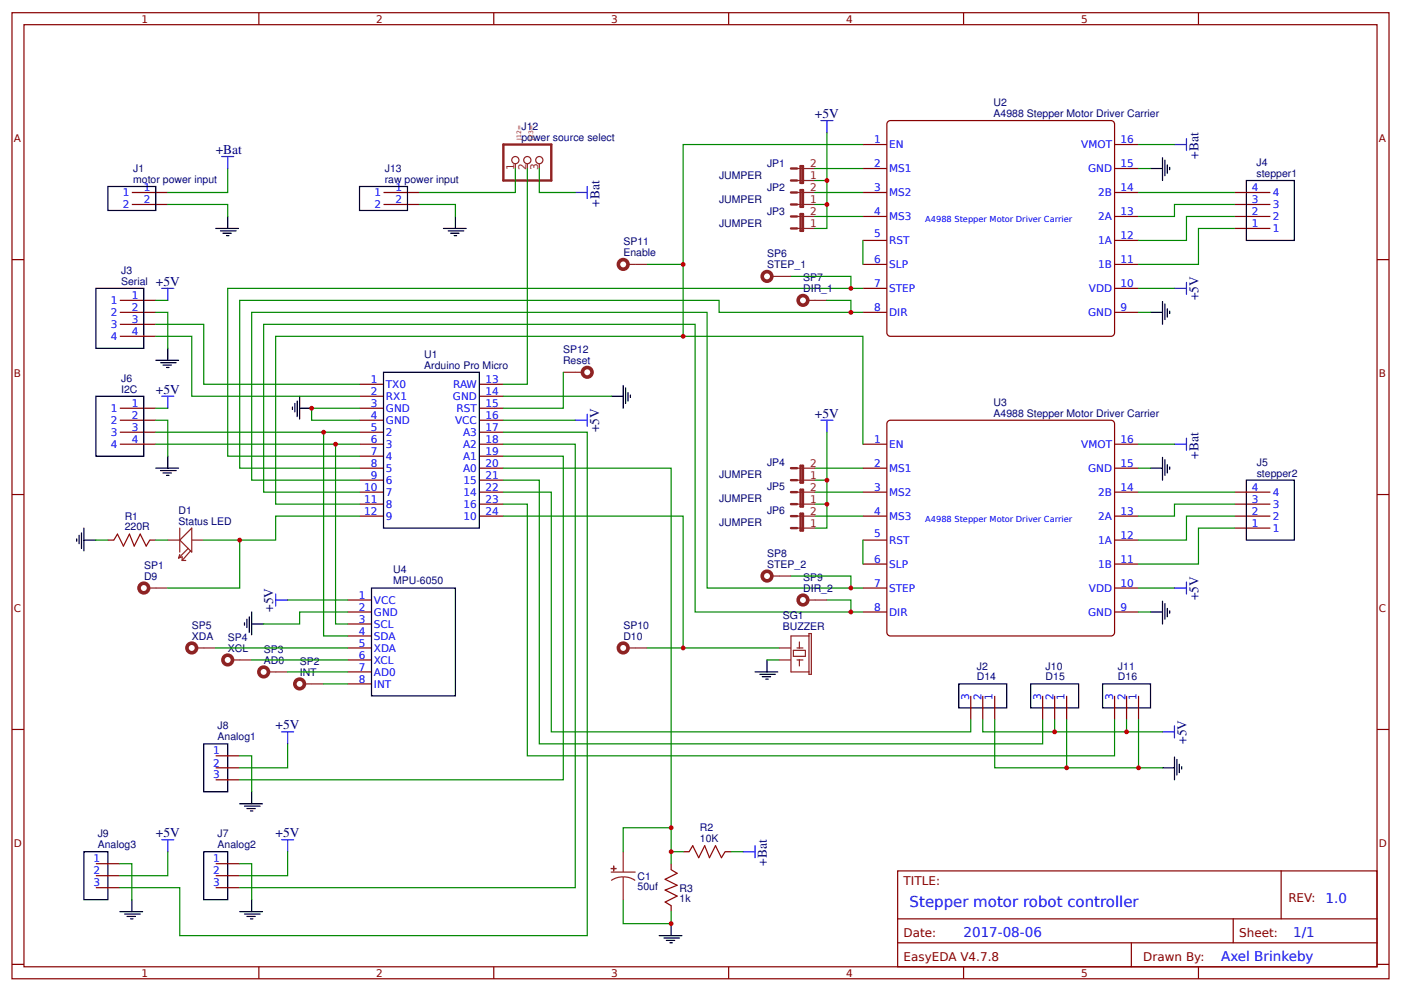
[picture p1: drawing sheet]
<svg xmlns="http://www.w3.org/2000/svg" width="312mm" height="221mm" viewBox="0 0 312 221" stroke-linecap="round" stroke-linejoin="round" font-family="sans-serif">
<g fill="none" stroke="#800" stroke-width=".27">
<path d="M2.7 2.8h306.4v215h-306.4zM5.3 5.5h301.1v209.6h-301.1zM57.6 2.8v2.7M109.9 2.8v2.7M162.2 2.8v2.7M214.4 2.8v2.7M266.7 2.8v2.7M2.7 57.8h2.6M306.4 57.8h2.7M2.7 110h2.6M306.4 110h2.7M2.7 162.3h2.6"/>
<path d="M306.4 162.3h2.7M199.8 193.8h106.6v21.3h-106.6zM285.1 193.8v10.7M2.7 214.6h2.6M57.6 215.1v2.7M109.9 215.1v2.7M162.2 215.1v2.7M199.8 204.5h106.6M199.8 209.8h106.6M214.4 215.1v2.7M251.8 209.8v5.3M266.7 215.1v2.7"/>
<path d="M274.4 204.5v5.3M306.4 214.6h2.7"/>
</g>
<path d="M197.6 27.1l.6-.3h49a.8 .8 0 0 1 .8 .8v46.4a.8 .8 0 0 1-.8 .8h-49a.8 .8 0 0 1-.8-.8v-46.4z" fill="#fff" stroke="#800" stroke-width=".27"/>
<g fill="none" stroke="#800" stroke-width=".27">
<path d="M192 32.2h5.4M192 37.5h5.4M248 32.2h5.4M248 37.5h5.4M192 42.8h5.4M192 48.2h5.4M192 53.5h5.4M192 58.8h5.4M248 42.8h5.4M248 48.2h5.4M248 53.5h5.4M248 58.8h5.4"/>
<path d="M192 64.2h5.4M192 69.5h5.4M248 64.2h5.4M248 69.5h5.4"/>
</g>
<path d="M197.6 93.7l.6-.2h49a.8 .8 0 0 1 .8 .8v46.4a.8 .8 0 0 1-.8 .8h-49a.8 .8 0 0 1-.8-.8v-46.4z" fill="#fff" stroke="#800" stroke-width=".27"/>
<g fill="none" stroke="#800" stroke-width=".27">
<path d="M29.3 42.8h8M29.3 45.5h8M26.7 66.8h8M26.7 69.5h8M26.7 72.2h8M26.7 74.8h8M192 98.8h5.4M248 98.8h5.4M192 104.2h5.4M192 109.5h5.4M192 114.8h5.4M248 104.2h5.4"/>
<path d="M248 109.5h5.4M248 114.8h5.4M77.3 136.2h5.4M77.3 133.5h5.4M77.3 138.8h5.4M192 120.2h5.4M192 125.5h5.4M192 130.8h5.4M192 136.2h5.4M248 120.2h5.4M248 125.5h5.4M248 130.8h5.4"/>
<path d="M248 136.2h5.4M77.3 141.5h5.4M77.3 144.2h5.4M77.3 146.8h5.4M77.3 149.5h5.4M77.3 152.2h5.4M216 154.8v5.4M218.7 154.8v5.4M221.4 154.8v5.4"/>
</g>
<g fill="none" stroke="#000" stroke-width=".27">
<path d="M256 37.5h2.7M258.7 35.1v5.1M259.2 35.6v3.5M259.8 36.7v1.9M260.3 37.2v.6M24 41.5h10.7v5.3h-10.7zM48 50.8h5.1M49.1 51.4h3.4M49.6 51.9h1.9M50.4 52.4h.5M50.7 48.2v2.6M21.3 64.2h10.7v13.3h-10.7z"/>
<path d="M256 69.5h2.7M258.7 67.1v5.1M259.2 67.6v3.5M259.8 68.7v1.9M260.3 69.2v.6M65.1 90.6v.5M65.6 89.8v1.8M66.1 89.2v3.5M66.7 90.8h2.6M66.7 88.2v5M136 88.2h2.7M138.7 85.8v5"/>
<path d="M139.2 86.3v3.5M139.8 87.4v1.8M140.3 87.9v.5M256 104.2h2.7M258.7 101.8v5M259.2 102.3v3.5M259.8 103.4v1.8M260.3 103.9v.5M82.7 130.8h18.6v24h-18.6zM256 136.2h2.7M258.7 133.8v5M259.2 134.3v3.5"/>
<path d="M259.8 135.4v1.8M260.3 135.9v.5M213.4 152.2h10.6v5.3h-10.6z"/>
</g>
<path d="M40 117.5v5.3M37.3 120.2h2.7M39.7 124.2l.8-.3v.8M40 120.2l2.7-2.7v5.3zM40 123.4l-.3 .8M40.5 124.7h.8M41.9 122l-2.2 2.2M42.4 122.6l-1.9 2.1M42.7 120.2h2.6" fill="none" stroke="#8d2323" stroke-width=".27"/>
<path d="M50.7 37.5v5.3h-13.4M253.4 37.5h2.6M253.4 32.2h8M37.3 45.5h13.4v2.7M253.4 69.5h2.6M253.4 64.2h8M80 90.8h-10.7v2.7h10.7M112 93.5h16M253.4 98.8h8M253.4 104.2h2.6M253.4 136.2h2.6M253.4 130.8h8" fill="none" stroke="#080" stroke-width=".27"/>
<path d="M49.3 34.8h2.7M50.7 34.8v2.7M261.4 32.2h2.6M264 30.8v2.7M261.4 64.2h2.6M264 62.8v2.7M128 93.5h2.7M130.7 92.2v2.6M261.4 98.8h2.6M264 97.5v2.7M261.4 130.8h2.6M264 129.5v2.7" fill="none" stroke="#00f" stroke-width=".27"/>
<circle cx="69.3" cy="90.8" r=".53" fill="#c00"/>
<path d="M274.7 50.8h8M274.7 48.2h8M274.7 45.5h8M274.7 42.8h8M26.7 90.8h8M26.7 93.5h8M26.7 96.2h8M26.7 98.8h8M274.7 117.5h8M274.7 114.8h8M274.7 112.2h8M274.7 109.5h8" fill="none" stroke="#800" stroke-width=".27"/>
<g fill="none" stroke="#000" stroke-width=".27">
<path d="M277.4 40.2h10.6v13.3h-10.6zM21.3 88.2h10.7v13.3h-10.7zM34.7 104.2h5M35.7 104.7h3.5M36.3 105.2h1.8M37.1 105.8h.5M37.3 101.5v2.7M277.4 106.8h10.6v13.4h-10.6zM54.4 138.6v.5M54.9 137.8v1.8M55.5 137.2v3.5M56 138.8h2.7"/>
<path d="M56 136.2v5"/>
</g>
<g fill="none" stroke="#080" stroke-width=".27">
<path d="M253.4 42.8h21.3M274.7 45.5h-13.3v2.7h-8M274.7 48.2h-10.7v5.3h-10.6M274.7 50.8h-8v8h-13.3M34.7 96.2h37.3M34.7 98.8h40M80 96.2h-8v45.3h5.3M80 98.8h-5.3v40h2.6M253.4 109.5h21.3M274.7 112.2h-13.3v2.6h-8M274.7 114.8h-10.7v5.4h-10.6M274.7 117.5h-8v8h-13.3"/>
<path d="M64 133.5h13.3M77.3 136.2h-10.6v2.6h-8"/>
</g>
<path d="M36 88.2h2.7M37.3 88.2v2.6M61.3 133.5h2.7M61.3 132.2v2.6" fill="none" stroke="#00f" stroke-width=".27"/>
<g fill="#c00">
<circle cx="72" cy="96.2" r=".53"/>
<circle cx="74.7" cy="98.8" r=".53"/>
</g>
<path d="M37.3 77.5v2.7M34.7 80.2h5M35.7 80.7h3.5M36.3 81.2h1.8M37.1 81.8h.5M85.3 82.8h21.4v34.7h-21.4z" fill="none" stroke="#000" stroke-width=".27"/>
<path d="M182.7 26.8h2.7M184 26.8v2.7M36 64.2h2.7M37.3 64.2v2.6M182.7 93.5h2.7M184 93.5v2.7" fill="none" stroke="#00f" stroke-width=".27"/>
<path d="M34.7 69.5h2.6v8M34.7 74.8h8v13.4h37.3M34.7 72.2h10.6v13.3h34.7M34.7 66.8h2.6M34.7 93.5h2.6v8M34.7 90.8h2.6M184 96.2v10.6h-2.6M181.4 104.2h10.6M181.4 109.5h10.6M184 106.8v5.4h-2.6" fill="none" stroke="#080" stroke-width=".27"/>
<g fill="none" stroke="#800" stroke-width=".27">
<path d="M80 85.5h5.3M80 88.2h5.3M80 90.8h5.3M80 93.5h5.3M80 96.2h5.3M80 98.8h5.3M106.7 85.5h5.3M106.7 88.2h5.3M106.7 90.8h5.3M106.7 93.5h5.3M106.7 96.2h5.3M106.7 98.8h5.3"/>
<path d="M80 101.5h5.3M80 104.2h5.3M80 106.8h5.3M80 109.5h5.3M80 112.2h5.3M80 114.8h5.3M106.7 101.5h5.3M106.7 104.2h5.3M106.7 106.8h5.3M106.7 109.5h5.3M106.7 112.2h5.3M106.7 114.8h5.3"/>
</g>
<path d="M177.4 37.5h4M177.4 40.2h4M177.4 45.5h4M177.4 42.8h4M177.4 50.8h4M177.4 48.2h4M177.4 106.8h4M177.4 104.2h4M177.4 112.2h4M177.4 109.5h4M177.4 117.5h4M177.4 114.8h4" fill="none" stroke="#8d2323" stroke-width=".27"/>
<g fill="none" stroke="#8d2323" stroke-width=".53">
<path d="M176 37.5h1.4M178.2 37h.5v3.7h-.5zM176 40.2h1.4M176 45.5h1.4M176 42.8h1.4M176 50.8h1.4M176 48.2h1.4M178.2 42.3h.5v3.7h-.5zM178.2 47.6h.5v3.8h-.5zM176 106.8h1.4M176 104.2h1.4M176 112.2h1.4"/>
<path d="M176 109.5h1.4M176 117.5h1.4M176 114.8h1.4M178.2 103.6h.5v3.8h-.5zM178.2 109h.5v3.7h-.5zM178.2 114.3h.5v3.7h-.5z"/>
</g>
<circle cx="184" cy="106.8" r=".53" fill="#c00"/>
<path d="M184 112.2v5.3h-2.6" fill="none" stroke="#080" stroke-width=".27"/>
<circle cx="184" cy="112.2" r=".53" fill="#c00"/>
<path d="M184 29.5v21.3h-2.6M181.4 45.5h2.6M181.4 114.8h10.6" fill="none" stroke="#080" stroke-width=".27"/>
<circle cx="184" cy="45.5" r=".53" fill="#c00"/>
<path d="M181.4 40.2h2.6" fill="none" stroke="#080" stroke-width=".27"/>
<circle cx="184" cy="40.2" r=".53" fill="#c00"/>
<path d="M181.4 37.5h10.6M192 32.2h-40v42.6M181.4 42.8h10.6M181.4 48.2h10.6M192 53.5v5.3M192 64.2h-141.3v37.3h29.3M192 69.5h-32v-2.7h-106.7v37.4h26.7M192 98.8v-24h-130.7v37.4h18.7M80 106.8h-24v-37.3h101.4v61.3h34.6M80 109.5h-21.3v-37.3h96v64h37.3M192 120.2v5.3" fill="none" stroke="#080" stroke-width=".27"/>
<circle cx="152" cy="74.8" r=".53" fill="#c00"/>
<path d="M25.3 120.2l.8-1.4 1.4 2.7 1.3-2.7 1.1 2.7 1.3-2.7 1.3 2.7 .8-1.3M149.4 193.5l1.3 .8-2.7 1.4 2.7 1.3-2.7 1.1 2.7 1.3-2.7 1.3 1.4 .8M153.4 189.5l.8-1.3 1.3 2.6 1.3-2.6 1.1 2.6 1.3-2.6 1.4 2.6 .8-1.3" fill="none" stroke="#a00000" stroke-width=".27"/>
<g fill="none" stroke="#800" stroke-width=".27">
<path d="M24 120.2h1.3M33.3 120.2h1.4M48 168.2h5.3M48 170.8h5.3M48 173.5h5.3M21.3 192.2h5.4M21.3 194.9h5.4M21.3 197.5h5.4M48 192.2h5.3M48 194.9h5.3M48 197.5h5.3M149.4 192.2v1.3"/>
<path d="M152 189.5h1.4M161.4 189.5h1.3M149.4 201.5v1.4"/>
</g>
<g fill="none" stroke="#000" stroke-width=".27">
<path d="M17.1 119.9v.5M17.6 119.1v1.9M18.1 118.6v3.4M18.7 117.5v5.1M18.7 120.2h2.6M168 149.5h5.1M169.1 150h3.5M169.6 150.6h1.9M170.4 151.1h.6M170.7 146.8v2.7M45.3 165.5h5.4v10.7h-5.4zM53.3 178.8h5.1"/>
<path d="M54.4 179.4h3.5M54.9 179.9h1.9M56 176.2v2.6M258.7 170.8h2.7M261.4 168.4v5.1M261.9 169v3.4M262.4 170v1.9M263 170.6v.5M18.7 189.5h5.3v10.7h-5.3zM45.3 189.5h5.4v10.7h-5.4zM55.7 180.4h.6M26.7 202.9h5"/>
<path d="M27.7 203.4h3.5M28.3 203.9h1.8M29.1 204.5h.5M29.3 200.2v2.7M53.3 202.9h5.1M54.4 203.4h3.5M54.9 203.9h1.9M55.7 204.5h.6M56 200.2v2.7M146.7 208.2h5.1M147.8 208.7h3.4M148.3 209.3h1.9"/>
<path d="M149.1 209.8h.5M149.4 205.5v2.7"/>
</g>
<path d="M112 98.8h16v98.7h-74.7M112 96.2h18.7v112h-90.7v-10.7h-13.3M80 114.8h-18.7v5.4h-16M112 114.8h40v29.4h21.4M112 104.2h37.4v85.3M112 101.5h13.3v72h-72M21.3 120.2h2.7M34.7 120.2h2.6M170.7 146.8h2.7M152 189.5h-2.6v2.7M162.7 189.5h2.7M138.7 200.2v5.3h10.7v-2.6" fill="none" stroke="#080" stroke-width=".27"/>
<path d="M173.4 144.2h2.6M173.4 146.8h2.6M176.6 144.7h2.6v1.3h-2.6zM177.4 144.2h1.3M177.4 146.8h1.3M177.9 142.8v1.4M177.9 146.8v1.4M180 141.5h-4v8h4M180 141h.6v9h-.6z" fill="none" stroke="#8d2323" stroke-width=".27"/>
<path d="M62.7 162.8h2.6M64 162.8v2.7M258.7 162.8h2.7M261.4 161.5v2.7M36 186.8h2.7M37.3 186.8v2.7M62.7 186.8h2.6M64 186.8v2.7M165.4 189.5h2.6M168 188.2v2.6" fill="none" stroke="#00f" stroke-width=".27"/>
<circle cx="149.4" cy="189.5" r=".53" fill="#c00"/>
<path d="M229.4 152.2h10.6v5.3h-10.6zM245.4 152.2h10.6v5.3h-10.6z" fill="none" stroke="#000" stroke-width=".27"/>
<path d="M232 154.8v5.4M234.7 154.8v5.4M237.4 154.8v5.4M248 154.8v5.4M250.7 154.8v5.4M253.4 154.8v5.4" fill="none" stroke="#800" stroke-width=".27"/>
<path d="M221.4 160.2v10.6h16M237.4 160.2v10.6h16" fill="none" stroke="#080" stroke-width=".27"/>
<circle cx="237.4" cy="170.8" r=".53" fill="#c00"/>
<path d="M218.7 160.2v2.6h16M234.7 160.2v2.6h16" fill="none" stroke="#080" stroke-width=".27"/>
<circle cx="234.7" cy="162.8" r=".53" fill="#c00"/>
<path d="M114.7 37.5v5.3h-21.4M117.3 37.5v48h-5.3M120 37.5v5.3h8M93.3 45.5h8v2.7M112 106.8h8v58.7h112v-5.3M112 112.2h5.3v56h130.7v-8M53.3 120.2v10.6h-16" fill="none" stroke="#080" stroke-width=".27"/>
<path d="M112 32.2h10.7v8h-10.7z" fill="none" stroke="#8d2323" stroke-width=".53"/>
<g fill="none" stroke="#8d2323" stroke-width=".27">
<path d="M114.7 36.4v1.1M117.3 36.4v1.1M120 36.4v1.1M33.3 130.8h4"/>
<circle cx="114.7" cy="35.6" r=".8"/>
<circle cx="117.3" cy="35.6" r=".8"/>
<circle cx="120" cy="35.6" r=".8"/>
</g>
<path d="M85.3 42.8h8M85.3 45.5h8" fill="none" stroke="#800" stroke-width=".27"/>
<path d="M80 41.5h10.7v5.3h-10.7zM98.7 50.8h5M99.7 51.4h3.5M100.3 51.9h1.8M101.1 52.4h.5M101.3 48.2v2.6" fill="none" stroke="#000" stroke-width=".27"/>
<path d="M128 42.8h2.7M130.7 41.5v2.7" fill="none" stroke="#00f" stroke-width=".27"/>
<circle cx="32" cy="130.8" r="1.07" fill="none" stroke="#8d2323" stroke-width=".8" stroke-linecap="butt"/>
<circle cx="53.3" cy="120.2" r=".53" fill="#c00"/>
<path d="M172 61.5h4M180 66.8h4M172 128.2h4M180 133.5h4M44 144.2h4M52 146.8h4M60 149.5h4M68 152.2h4" fill="none" stroke="#8d2323" stroke-width=".27"/>
<g fill="none" stroke="#8d2323" stroke-width=".8" stroke-linecap="butt">
<circle cx="170.7" cy="61.5" r="1.07"/>
<circle cx="178.7" cy="66.8" r="1.07"/>
<circle cx="170.7" cy="128.2" r="1.07"/>
<circle cx="178.7" cy="133.5" r="1.07"/>
<circle cx="42.7" cy="144.2" r="1.07"/>
<circle cx="50.7" cy="146.8" r="1.07"/>
<circle cx="58.7" cy="149.5" r="1.07"/>
<circle cx="66.7" cy="152.2" r="1.07"/>
</g>
<path d="M176 128.2h13.4v2.6M48 144.2h29.3M56 146.8h21.3M64 149.5h13.3M72 152.2h5.3" fill="none" stroke="#080" stroke-width=".27"/>
<circle cx="189.4" cy="130.8" r=".53" fill="#c00"/>
<path d="M184 133.5h5.4v2.7" fill="none" stroke="#080" stroke-width=".27"/>
<circle cx="189.4" cy="136.2" r=".53" fill="#c00"/>
<path d="M184 66.8h5.4v2.7" fill="none" stroke="#080" stroke-width=".27"/>
<circle cx="189.4" cy="69.5" r=".53" fill="#c00"/>
<path d="M176 61.5h13.4v2.7" fill="none" stroke="#080" stroke-width=".27"/>
<circle cx="189.4" cy="64.2" r=".53" fill="#c00"/>
<path d="M140 144.2h4" fill="none" stroke="#8d2323" stroke-width=".27"/>
<circle cx="138.7" cy="144.2" r="1.07" fill="none" stroke="#8d2323" stroke-width=".8" stroke-linecap="butt"/>
<path d="M144 144.2h8" fill="none" stroke="#080" stroke-width=".27"/>
<circle cx="152" cy="144.2" r=".53" fill="#c00"/>
<path d="M140 58.8h4" fill="none" stroke="#8d2323" stroke-width=".27"/>
<circle cx="138.7" cy="58.8" r="1.07" fill="none" stroke="#8d2323" stroke-width=".8" stroke-linecap="butt"/>
<path d="M144 58.8h8" fill="none" stroke="#080" stroke-width=".27"/>
<circle cx="152" cy="58.8" r=".53" fill="#c00"/>
<path d="M125.3 82.8h4M136 194.1h5.4M138.7 195.1l1.4 .2 1.3 .6M138.7 195.1l-1.4 .2-1.3 .6M138.7 189.5v4.6M138.7 195.1v5.1" fill="none" stroke="#8d2323" stroke-width=".27"/>
<circle cx="130.7" cy="82.8" r="1.07" fill="none" stroke="#8d2323" stroke-width=".8" stroke-linecap="butt"/>
<path d="M112 88.2h24M125.3 82.8v8h-13.3M149.4 184.2h-10.7v5.3" fill="none" stroke="#080" stroke-width=".27"/>
<g fill="#8d2323" stroke="#8d2323" stroke-width=".27">
<path d="M136 193.3h1.1z"/>
<path d="M136.5 192.7l.1 1.1z"/>
</g>
<g fill="#c00">
<circle cx="149.4" cy="184.2" r=".53"/>
<circle cx="149.4" cy="205.5" r=".53"/>
</g>
<path d="M112 109.5h10.7v53.3h93.3v-2.6M250.7 160.2v2.6h8" fill="none" stroke="#080" stroke-width=".27"/>
<circle cx="250.7" cy="162.8" r=".53" fill="#c00"/>
<path d="M253.4 160.2v10.6h5.3" fill="none" stroke="#080" stroke-width=".27"/>
<circle cx="253.4" cy="170.8" r=".53" fill="#c00"/>
<path d="M53.3 168.2h2.7v8M64 165.5v5.3h-10.7M26.7 192.2h2.6v8M37.3 189.5v5.4h-10.6M53.3 192.2h2.7v8M64 189.5v5.4h-10.7" fill="none" stroke="#080" stroke-width=".27"/>
<text font-size="3.3" fill="#00f" x="202.4" y="201.8">Stepper motor robot controller</text>
<g font-size="3" fill="#000080">
<text x="181.4" y="26.3">+5V</text>
<text x="48" y="34.3">+Bat</text>
<text x="266.7" y="35.4" transform="rotate(-90 266.7 35.4)">+Bat</text>
<text x="133.4" y="46" transform="rotate(-90 133.4 46)">+Bat</text>
<text x="34.7" y="63.6">+5V</text>
<text x="266.7" y="66.9" transform="rotate(-90 266.7 66.9)">+5V</text>
<text x="34.7" y="87.6">+5V</text>
<text x="181.4" y="93">+5V</text>
<text x="133.3" y="96.2" transform="rotate(-90 133.3 96.2)">+5V</text>
<text x="266.7" y="102" transform="rotate(-90 266.7 102)">+Bat</text>
<text x="60.8" y="136.2" transform="rotate(-90 60.8 136.2)">+5V</text>
<text x="266.7" y="133.5" transform="rotate(-90 266.7 133.5)">+5V</text>
<text x="61.3" y="162.3">+5V</text>
<text x="264" y="165.5" transform="rotate(-90 264 165.5)">+5V</text>
<text x="34.7" y="186.3">+5V</text>
<text x="61.3" y="186.3">+5V</text>
<text x="170.6" y="192.7" transform="rotate(-90 170.6 192.7)">+Bat</text>
</g>
<g font-size="3" fill="#00f">
<text x="295" y="201">1.0</text>
<text x="214.4" y="208.5">2017-08-06</text>
<text x="287.8" y="208.5">1/1</text>
<text x="271.8" y="213.8">Axel Brinkeby</text>
</g>
<g font-size="2.7" fill="#800">
<text x="201.1" y="197">TITLE:</text>
<text x="286.7" y="200.7">REV:</text>
<text x="201.1" y="208.5">Date:</text>
<text x="275.8" y="208.5">Sheet:</text>
<text x="201.1" y="213.8">EasyEDA V4.7.8</text>
<text x="254.4" y="213.8">Drawn By:</text>
</g>
<g font-size="2.3" fill="#800">
<text x="31.5" y="5.1">1</text>
<text x="83.7" y="5.1">2</text>
<text x="136" y="5.1">3</text>
<text x="188.3" y="5.1">4</text>
<text x="240.6" y="5.1">5</text>
<text x="3.1" y="31.6">A</text>
<text x="306.8" y="31.6">A</text>
<text x="3.1" y="83.9">B</text>
<text x="306.8" y="83.9">B</text>
<text x="3.1" y="136.2">C</text>
<text x="306.8" y="136.2">C</text>
<text x="3.1" y="188.5">D</text>
<text x="306.8" y="188.5">D</text>
<text x="31.5" y="217.4">1</text>
<text x="83.7" y="217.4">2</text>
<text x="136" y="217.4">3</text>
<text x="188.3" y="217.4">4</text>
<text x="240.6" y="217.4">5</text>
</g>
<g font-size="2.3" fill="#000080">
<text x="221.1" y="23.6">U2</text>
<text x="116" y="29">J12</text>
<text x="221.1" y="26">A4988 Stepper Motor Driver Carrier</text>
<text x="116" y="31.4">power source select</text>
<text x="29.6" y="40.7">motor power input</text>
<text x="29.6" y="38.3">J1</text>
<text x="85.6" y="40.7">raw power input</text>
<text x="85.6" y="38.3">J13</text>
<text x="160" y="39.8">JUMPER</text>
<text x="170.7" y="37.1">JP1</text>
<text x="279.6" y="39.4">stepper1</text>
<text x="279.6" y="36.9">J4</text>
<text x="160" y="45.1">JUMPER</text>
<text x="170.7" y="42.4">JP2</text>
<text x="170.7" y="47.8">JP3</text>
<text x="160" y="50.4">JUMPER</text>
<text x="138.7" y="57">Enable</text>
<text x="138.7" y="54.5">SP11</text>
<text x="170.7" y="59.6">STEP_1</text>
<text x="170.7" y="57.2">SP6</text>
<text x="27" y="63.4">Serial</text>
<text x="27" y="60.9">J3</text>
<text x="178.7" y="65">DIR_1</text>
<text x="178.7" y="62.5">SP7</text>
<text x="94.4" y="82">Arduino Pro Micro</text>
<text x="94.4" y="79.7">U1</text>
<text x="125.3" y="81">Reset</text>
<text x="125.3" y="78.6">SP12</text>
<text x="27" y="87.4">I2C</text>
<text x="27" y="84.9">J6</text>
<text x="221.1" y="92.7">A4988 Stepper Motor Driver Carrier</text>
<text x="221.1" y="90.3">U3</text>
<text x="160" y="106.4">JUMPER</text>
<text x="170.7" y="103.8">JP4</text>
<text x="279.7" y="106">stepper2</text>
<text x="279.7" y="103.6">J5</text>
<text x="160" y="111.8">JUMPER</text>
<text x="170.7" y="109.1">JP5</text>
<text x="27.7" y="118">220R</text>
<text x="27.7" y="115.6">R1</text>
<text x="39.8" y="116.7">Status LED</text>
<text x="39.8" y="114.3">D1</text>
<text x="160" y="117.1">JUMPER</text>
<text x="170.7" y="114.4">JP6</text>
<text x="170.7" y="123.9">SP8</text>
<text x="32.1" y="129">D9</text>
<text x="32.1" y="126.5">SP1</text>
<text x="87.5" y="130">MPU-6050</text>
<text x="87.5" y="127.6">U4</text>
<text x="170.7" y="126.3">STEP_2</text>
<text x="178.7" y="131.6">DIR_2</text>
<text x="178.7" y="129.2">SP9</text>
<text x="174.2" y="137.7">SG1</text>
<text x="42.7" y="142.3">XDA</text>
<text x="42.7" y="139.9">SP5</text>
<text x="50.7" y="142.5">SP4</text>
<text x="138.7" y="142.3">D10</text>
<text x="138.7" y="139.9">SP10</text>
<text x="174.2" y="140.2">BUZZER</text>
<text x="50.7" y="145">XCL</text>
<text x="58.7" y="147.6">AD0</text>
<text x="58.7" y="145.2">SP3</text>
<text x="66.7" y="147.9">SP2</text>
<text x="217.4" y="149">J2</text>
<text x="232.7" y="149">J10</text>
<text x="248.8" y="149">J11</text>
<text x="66.7" y="150.3">INT</text>
<text x="217.4" y="151.4">D14</text>
<text x="232.7" y="151.4">D15</text>
<text x="248.8" y="151.4">D16</text>
<text x="48.4" y="164.7">Analog1</text>
<text x="48.4" y="162.3">J8</text>
<text x="155.8" y="184.9">R2</text>
<text x="21.7" y="188.7">Analog3</text>
<text x="21.7" y="186.3">J9</text>
<text x="48.4" y="188.7">Analog2</text>
<text x="48.4" y="186.3">J7</text>
<text x="155.8" y="187.4">10K</text>
<text x="141.9" y="195.7">C1</text>
<text x="141.9" y="198.1">50uf</text>
<text x="151.2" y="200.8">1k</text>
<text x="151.2" y="198.4">R3</text>
</g>
<g font-size="2.3" fill="#00f">
<text x="194.5" y="31.9">1</text>
<text x="197.9" y="33">EN</text>
<text x="240.6" y="33">VMOT</text>
<text x="249.4" y="31.9">16</text>
<text x="194.5" y="37.2">2</text>
<text x="197.9" y="38.3">MS1</text>
<text x="242.1" y="38.3">GND</text>
<text x="249.4" y="37.2">15</text>
<text x="27.3" y="43.6">1</text>
<text x="27.3" y="46.3">2</text>
<text x="32" y="42.6">1</text>
<text x="32" y="45.2">2</text>
<text x="83.3" y="43.6">1</text>
<text x="83.3" y="46.3">2</text>
<text x="88" y="42.6">1</text>
<text x="88" y="45.2">2</text>
<text x="194.5" y="42.6">3</text>
<text x="194.5" y="47.9">4</text>
<text x="197.9" y="43.6">MS2</text>
<text x="244.4" y="43.6">2B</text>
<text x="249.4" y="47.9">13</text>
<text x="249.4" y="42.6">14</text>
<text x="278.5" y="47.9">2</text>
<text x="278.5" y="45.2">3</text>
<text x="278.5" y="42.6">4</text>
<text x="283.2" y="46.3">3</text>
<text x="283.2" y="43.6">4</text>
<text x="194.5" y="52.8">5</text>
<text x="197.9" y="49">MS3</text>
<text x="244.4" y="49">2A</text>
<text x="249.4" y="53.2">12</text>
<text x="278.5" y="50.6">1</text>
<text x="283.2" y="51.6">1</text>
<text x="283.2" y="49">2</text>
<text x="194.5" y="58.6">6</text>
<text x="197.9" y="54.3">RST</text>
<text x="197.9" y="59.6">SLP</text>
<text x="244.4" y="59.6">1B</text>
<text x="244.4" y="54.3">1A</text>
<text x="249.4" y="58.6">11</text>
<text x="194.5" y="63.9">7</text>
<text x="197.9" y="65">STEP</text>
<text x="242.3" y="65">VDD</text>
<text x="249.4" y="63.9">10</text>
<text x="24.7" y="67.6">1</text>
<text x="24.7" y="70.3">2</text>
<text x="29.3" y="66.6">1</text>
<text x="29.3" y="69.2">2</text>
<text x="29.3" y="71.9">3</text>
<text x="194.5" y="69.2">8</text>
<text x="197.9" y="70.3">DIR</text>
<text x="242.1" y="70.3">GND</text>
<text x="249.4" y="69.2">9</text>
<text x="24.7" y="73">3</text>
<text x="24.7" y="75.6">4</text>
<text x="29.3" y="74.6">4</text>
<text x="82.5" y="85.2">1</text>
<text x="82.5" y="87.9">2</text>
<text x="85.9" y="86.3">TX0</text>
<text x="85.9" y="89">RX1</text>
<text x="100.8" y="89">GND</text>
<text x="100.8" y="86.3">RAW</text>
<text x="108" y="85.2">13</text>
<text x="108" y="87.9">14</text>
<text x="24.7" y="91.6">1</text>
<text x="24.7" y="94.3">2</text>
<text x="29.3" y="90.6">1</text>
<text x="29.3" y="93.2">2</text>
<text x="29.3" y="95.9">3</text>
<text x="82.5" y="90.6">3</text>
<text x="82.5" y="93.2">4</text>
<text x="82.5" y="95.9">5</text>
<text x="85.9" y="91.6">GND</text>
<text x="85.9" y="94.3">GND</text>
<text x="101.3" y="94.3">VCC</text>
<text x="101.6" y="91.6">RST</text>
<text x="108" y="90.6">15</text>
<text x="108" y="93.2">16</text>
<text x="108" y="95.9">17</text>
<text x="24.7" y="97">3</text>
<text x="24.7" y="99.6">4</text>
<text x="29.3" y="98.6">4</text>
<text x="82.5" y="98.6">6</text>
<text x="82.5" y="101.2">7</text>
<text x="85.9" y="97">2</text>
<text x="85.9" y="99.6">3</text>
<text x="103.1" y="97">A3</text>
<text x="103.1" y="99.6">A2</text>
<text x="108" y="98.6">18</text>
<text x="108" y="101.2">19</text>
<text x="194.5" y="98.6">1</text>
<text x="197.9" y="99.6">EN</text>
<text x="240.6" y="99.6">VMOT</text>
<text x="249.4" y="98.6">16</text>
<text x="82.5" y="103.9">8</text>
<text x="82.5" y="106.6">9</text>
<text x="85.9" y="102.3">4</text>
<text x="85.9" y="105">5</text>
<text x="85.9" y="107.6">6</text>
<text x="103.1" y="102.3">A1</text>
<text x="103.1" y="105">A0</text>
<text x="103.2" y="107.6">15</text>
<text x="108" y="103.9">20</text>
<text x="108" y="106.6">21</text>
<text x="194.5" y="103.9">2</text>
<text x="197.9" y="105">MS1</text>
<text x="242.1" y="105">GND</text>
<text x="249.4" y="103.9">15</text>
<text x="81" y="109.2">10</text>
<text x="81" y="111.9">11</text>
<text x="85.9" y="110.3">7</text>
<text x="85.9" y="113">8</text>
<text x="103.2" y="110.3">14</text>
<text x="103.2" y="113">16</text>
<text x="108" y="109.2">22</text>
<text x="108" y="111.9">23</text>
<text x="194.5" y="109.2">3</text>
<text x="197.9" y="110.3">MS2</text>
<text x="244.4" y="110.3">2B</text>
<text x="249.4" y="109.2">14</text>
<text x="278.5" y="111.9">3</text>
<text x="278.5" y="109.2">4</text>
<text x="283.2" y="113">3</text>
<text x="283.2" y="110.3">4</text>
<text x="81" y="114.6">12</text>
<text x="85.9" y="115.6">9</text>
<text x="103.2" y="115.6">10</text>
<text x="108" y="114.6">24</text>
<text x="194.5" y="114.6">4</text>
<text x="194.5" y="119.5">5</text>
<text x="197.9" y="115.6">MS3</text>
<text x="244.4" y="115.6">2A</text>
<text x="249.4" y="119.9">12</text>
<text x="249.4" y="114.6">13</text>
<text x="278.5" y="117.2">1</text>
<text x="278.5" y="114.6">2</text>
<text x="283.2" y="118.3">1</text>
<text x="283.2" y="115.6">2</text>
<text x="194.5" y="125.2">6</text>
<text x="197.9" y="121">RST</text>
<text x="244.4" y="121">1A</text>
<text x="249.4" y="125.2">11</text>
<text x="194.5" y="130.6">7</text>
<text x="197.9" y="126.3">SLP</text>
<text x="197.9" y="131.6">STEP</text>
<text x="242.3" y="131.6">VDD</text>
<text x="244.4" y="126.3">1B</text>
<text x="249.4" y="130.6">10</text>
<text x="79.9" y="133.2">1</text>
<text x="79.9" y="135.9">2</text>
<text x="83.2" y="134.3">VCC</text>
<text x="83.2" y="137">GND</text>
<text x="194.5" y="135.9">8</text>
<text x="197.9" y="137">DIR</text>
<text x="242.1" y="137">GND</text>
<text x="249.4" y="135.9">9</text>
<text x="79.9" y="138.6">3</text>
<text x="79.9" y="141.2">4</text>
<text x="79.9" y="143.9">5</text>
<text x="83.2" y="139.6">SCL</text>
<text x="83.2" y="142.3">SDA</text>
<text x="79.9" y="146.6">6</text>
<text x="79.9" y="149.2">7</text>
<text x="83.2" y="145">XDA</text>
<text x="83.2" y="147.6">XCL</text>
<text x="79.9" y="151.9">8</text>
<text x="83.2" y="150.3">AD0</text>
<text x="83.2" y="153">INT</text>
<text x="215.7" y="155.8" transform="rotate(-90 215.7 155.8)">3</text>
<text x="218.4" y="155.8" transform="rotate(-90 218.4 155.8)">2</text>
<text x="220.9" y="155.8" transform="rotate(-90 220.9 155.8)">1</text>
<text x="231.7" y="155.8" transform="rotate(-90 231.7 155.8)">3</text>
<text x="234.4" y="155.8" transform="rotate(-90 234.4 155.8)">2</text>
<text x="236.9" y="155.8" transform="rotate(-90 236.9 155.8)">1</text>
<text x="247.7" y="155.8" transform="rotate(-90 247.7 155.8)">3</text>
<text x="250.4" y="155.8" transform="rotate(-90 250.4 155.8)">2</text>
<text x="252.9" y="155.8" transform="rotate(-90 252.9 155.8)">1</text>
<text x="47.5" y="167.7">1</text>
<text x="47.5" y="170.6">2</text>
<text x="47.5" y="173.2">3</text>
<text x="20.8" y="191.7">1</text>
<text x="47.5" y="191.7">1</text>
<text x="20.8" y="194.6">2</text>
<text x="20.8" y="197.2">3</text>
<text x="47.5" y="194.6">2</text>
<text x="47.5" y="197.2">3</text>
</g>
<g font-size="2.3" fill="#8d2323">
<text x="114.4" y="37.9" transform="rotate(-90 114.4 37.9)">1</text>
<text x="117.1" y="37.9" transform="rotate(-90 117.1 37.9)">2</text>
<text x="119.7" y="37.9" transform="rotate(-90 119.7 37.9)">3</text>
<text x="180.3" y="39.9">1</text>
<text x="180.3" y="37.2">2</text>
<text x="180.3" y="45.2">1</text>
<text x="180.3" y="42.6">2</text>
<text x="180.3" y="47.9">2</text>
<text x="180.3" y="50.6">1</text>
<text x="180.3" y="106.6">1</text>
<text x="180.3" y="103.9">2</text>
<text x="180.3" y="111.9">1</text>
<text x="180.3" y="109.2">2</text>
<text x="180.3" y="117.2">1</text>
<text x="180.3" y="114.6">2</text>
</g>
<g font-size="1.8" fill="#00f">
<text x="205.9" y="49.4">A4988 Stepper Motor Driver Carrier</text>
<text x="205.9" y="116.1">A4988 Stepper Motor Driver Carrier</text>
</g>
<g font-size="1.3" fill="#8d2323">
<text x="116" y="31.1" transform="rotate(-90 116 31.1)">J12=</text>
<text x="118.7" y="31.1" transform="rotate(-90 118.7 31.1)">J23=</text>
</g>
</svg>
